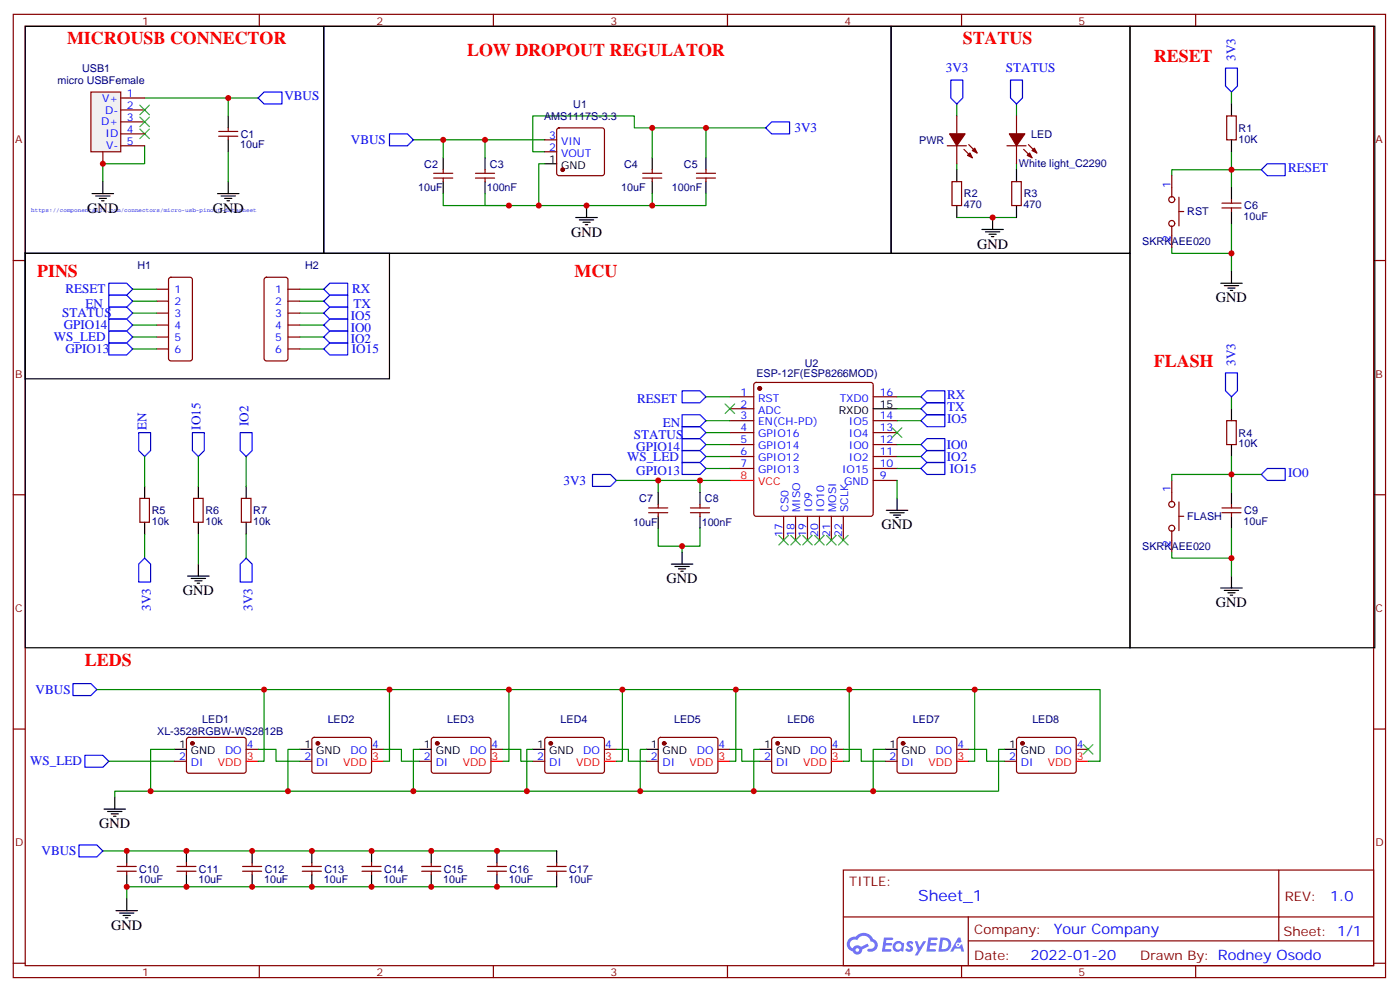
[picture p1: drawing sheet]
<svg xmlns="http://www.w3.org/2000/svg" width="414mm" height="293mm" viewBox="0 0 414 293" stroke-linecap="round" stroke-linejoin="round" font-family="sans-serif">
<g fill="none" stroke="#870000" stroke-width=".35">
<path d="M3.9 4.2h405.4v284.4h-405.4zM7.4 7.8h398.3v277.2h-398.3zM76.6 4.2v3.6M145.7 4.2v3.6M214.9 4.2v3.6M284 4.2v3.6M353.2 4.2v3.6M3.9 76.9h3.5M405.7 76.9h3.6M3.9 146h3.5M405.7 146h3.6M3.9 215.2h3.5"/>
<path d="M405.7 215.2h3.6M249.1 256.8h156.6v28.2h-156.6zM377.7 256.8v20.9M249.1 270.7h156.5M286 277.7h119.6M286 270.7v14.1M3.9 284.3h3.5M76.6 285v3.6M145.7 285v3.6M214.9 285v3.6M284 285v3.6M353.2 285v3.6"/>
<path d="M405.7 284.3h3.6"/>
</g>
<g fill="#5487ff">
<path d="M268.1 278a1.22 1.22 0 0 1 1.7 .3l-.4 .5a.47 .47 0 0 0-.3-.4 .47 .47 0 0 0-.5 .2l.1 .3a1.14 1.14 0 0 1 .8 1.7 1.14 1.14 0 0 1-1.9 0l-.2-.2 .5-.5 .7 .4a.29 .29 0 0 0 .3-.3 .29 .29 0 0 0-.2-.3 1.04 1.04 0 0 1-.6-1.7z"/>
<path d="M261.1 276.8h2.3l.4 .1-.2 .5-1.8 .1-.1 .9h1.5l.3 .3-.4 .4h-1.5l-.2 1.1h1.7l.2 .3-.2 .4h-2.6z"/>
<path d="M274.2 276.8h2.4l.3 .1-.1 .5-1.8 .1-.2 .9h1.6l.3 .3-.4 .4h-1.6l-.1 1.1h1.7l.2 .3-.2 .4h-2.7z"/>
<path d="M283 276.8h.7l.3 1.2-.6 .3a.69 .69 0 0 0-1 .3 .69 .69 0 0 0 .4 1 .69 .69 0 0 0 .9-.7l.5-.2 .6 2.2h-.8l-.3-.9h-1.7l-.5 .9h-.8z"/>
<path d="M270.2 277.8h.8l.6 1.9 1.1-1.9h.9l-2.6 4.2h-.8l.9-1.5z"/>
<path d="M277.8 276.8l-.6 4.1h1.3a2.11 2.11 0 0 0 2.5-2.1 2.11 2.11 0 0 0-2.5-2zM278.5 277.5a1.39 1.39 0 0 1 1.7 1.4 1.39 1.39 0 0 1-1.8 1.3h-.3z"/>
<path d="M264.1 278.4a1.54 1.54 0 0 0-.1 2.1 1.54 1.54 0 0 0 2.1 .2l.7 .2 .3-2.3-.2-.2-.4-.1a1.49 1.49 0 0 0-2.4 .1zM264.3 279.4a.95 .95 0 0 1 1.9 0 .95 .95 0 0 1-1.9 0z"/>
<path d="M250.8 277.1a2.18 2.18 0 0 0 1.1 3.7 1.44 1.44 0 0 0 1.6 1 1.44 1.44 0 0 0 1.2-1.5l2-1-.5-.8-1.9 1a1.47 1.47 0 0 0-2.4 .5 1.39 1.39 0 0 1-.7-2 1.39 1.39 0 0 1 2-.5 2.12 2.12 0 0 1 2.2-1.3 2.12 2.12 0 0 1 1.9 1.7 1.14 1.14 0 0 1 1 1.4 1.14 1.14 0 0 1-1.6 .8 .43 .43 0 0 0-.5 .3 .43 .43 0 0 0 .4 .5 1.98 1.98 0 0 0 2.5-1.2 1.98 1.98 0 0 0-1.2-2.5 3.1 3.1 0 0 0-5.3-.7l-.9 .1zM252.7 280.4a.55 .55 0 0 1 1.1 0 .55 .55 0 0 1-1.1 0z"/>
<circle cx="283" cy="278.9" r=".26"/>
</g>
<path d="M42.7 28.9h33.5M42.7 43v5.3h-12.3v5.3" fill="none" stroke="#008700" stroke-width=".35"/>
<path d="M41.3 38.1l2.8 2.8M44.1 38.1l-2.8 2.8" fill="none" stroke="#3c3" stroke-width=".35"/>
<path d="M26.8 27.2h8.9v17.6h-8.9z" fill="#f0f0f0" stroke="#870000" stroke-width=".35"/>
<g fill="none" stroke="#870000" stroke-width=".35">
<path d="M35.7 28.9h7M35.7 32.5h7M35.7 36h7M35.7 39.5h7M64.6 38.8h5.6M67.4 37.7v1.1M164.7 38l.4-.3h12.7l.5 .3 .2 .5v12.7l-.2 .5-.5 .2h-12.7l-.5-.3-.2-.4v-12.7zM282.6 34.2v5.3M300.2 34.2v5.3M362.3 34.2h2.9v7.1h-2.9zM30.4 44.8v3.5M35.7 43h7"/>
<path d="M64.6 40.2h5.6M67.4 40.2v1.1M128.1 52.6h5.6M128.1 51.2h5.6M130.9 50.1v1.1M130.9 52.6v1M140.4 52.6h5.7M140.4 51.2h5.7M143.3 50.1v1.1M143.3 52.6v1M160.9 41.3h3.5M160.9 44.8h3.5"/>
<path d="M189.8 52.6h5.7M189.8 51.2h5.7M192.7 50.1v1.1M192.7 52.6v1M205.7 52.6h5.6M205.7 51.2h5.6M208.5 50.1v1.1M208.5 52.6v1M279.8 43h5.6M281.2 53.6h2.8v7.1h-2.8zM282.6 43v5.3M284.7 44.1l2.5 2.5"/>
<path d="M286.1 42.7l2.5 2.5M297.4 43h5.7M298.8 53.6h2.9v7.1h-2.9zM300.2 43v5.3M302.4 44.1l2.4 2.5M303.8 42.7l2.4 2.5M346.1 51.9v6.3M348.2 58.2v8.5M360.9 60h5.7M363.7 58.9v1.1M346.1 66.7v6.3M348.2 62.4h1.4"/>
<path d="M360.9 61.4h5.7M363.7 61.4v1M46.2 85.4h3.6M46.2 88.9h3.6M46.2 92.4h3.6M46.2 96h3.6M46.2 99.5h3.6M50 82.1l.5-.3h5.6l.7 .5v23.5l-.4 .7h-5.9l-.7-.4v-23.5zM78.2 82.1l.5-.3h5.6l.7 .5 .1 23.5-.5 .7h-5.9l-.6-.4-.1-23.5zM85.1 85.4h3.5M85.1 88.9h3.5M85.1 92.4h3.5"/>
<path d="M85.1 96h3.5M85.1 99.5h3.5M46.2 103h3.6M85.1 103h3.5M215.6 117.1h7M222.9 113.1l.4-.2h33.9l.5 .2 .2 .5v38.1l-.2 .5-.5 .2h-33.9l-.5-.2-.2-.5v-38.1zM257.9 117.1h7.1M215.6 120.7h7M215.6 124.2h7M215.6 127.7h7M215.6 131.2h7M215.6 134.8h7"/>
<path d="M215.6 138.3h7M257.9 124.2h7.1M257.9 127.7h7.1M257.9 131.2h7.1M257.9 134.8h7.1M257.9 138.3h7.1M362.3 124.2h2.9v7h-2.9zM41.3 147.1h2.8v7.1h-2.8zM57.2 147.1h2.8v7.1h-2.8zM71.3 147.1h2.8v7.1h-2.8zM191.6 151.3h5.6M191.6 149.9h5.6"/>
<path d="M194.4 148.9v1M194.4 151.3v1.1M203.9 151.3h5.7M203.9 149.9h5.7M206.8 148.9v1M206.8 151.3v1.1M231.5 152.4v7.1M235 152.4v7.1M238.5 152.4v7.1M242 152.4v7.1M245.6 152.4v7.1M249.1 152.4v7.1"/>
<path d="M257.9 141.8h7.1M346.1 141.8v6.4M346.1 156.6v6.4M348.2 148.2v8.4M348.2 152.4h1.4M360.9 151.3h5.7M360.9 149.9h5.7M363.7 148.9v1M363.7 151.3v1.1M55.3 217.9l.5-.2h16.5l.4 .7-.1 9.4-.6 .4h-16.5l-.4-.7v-9.1zM92.3 217.9l.5-.2h16.5l.4 .7v9.4l-.7 .4h-16.5l-.4-.7v-9.1zM127.6 217.9l.5-.2h16.5l.4 .7v9.4l-.7 .4h-16.5l-.4-.7v-9.1z"/>
<path d="M161.1 217.9l.5-.2h16.5l.4 .7v9.4l-.7 .4h-16.5l-.4-.7v-9.1zM194.7 217.9l.4-.2h16.5l.5 .7-.1 9.4-.7 .4h-16.5l-.4-.7v-9.1zM228.2 217.9l.4-.2h16.5l.5 .7-.1 9.4-.6 .4h-16.5l-.5-.7v-9.1zM265.2 217.9l.5-.2h16.5l.4 .7-.1 9.4-.6 .4h-16.5l-.4-.7v-9.1zM300.5 217.9l.5-.2h16.5l.4 .7-.1 9.4-.6 .4h-16.5l-.5-.7v-9.1zM51.5 224.7h3.6M72.7 221.2h3.5M88.6 224.7h3.5M109.7 221.2h3.6M123.9 224.7h3.5M145 221.2h3.6M157.4 224.7h3.5"/>
<path d="M178.5 221.2h3.6M190.9 224.7h3.5M212.1 221.2h3.5M224.4 224.7h3.5M245.6 221.2h3.5M261.4 224.7h3.6M282.6 221.2h3.5M296.7 224.7h3.5M317.9 221.2h3.5M34.6 257.2h5.7M34.6 255.8h5.7M37.4 254.7v1.1"/>
<path d="M37.4 257.2v1M52.2 257.2h5.7M52.2 255.8h5.7M55.1 254.7v1.1M55.1 257.2v1M71.6 257.2h5.7M71.6 255.8h5.7M74.5 254.7v1.1M74.5 257.2v1M89.3 257.2h5.6M89.3 255.8h5.6M92.1 254.7v1.1"/>
<path d="M92.1 257.2v1M106.9 257.2h5.7M106.9 255.8h5.7M109.7 254.7v1.1M109.7 257.2v1M124.6 257.2h5.6M124.6 255.8h5.6M127.4 254.7v1.1M127.4 257.2v1M144 257.2h5.6M144 255.8h5.6M146.8 254.7v1.1"/>
<path d="M146.8 257.2v1M161.6 257.2h5.7M161.6 255.8h5.7M164.4 254.7v1.1M164.4 257.2v1"/>
<circle cx="346.1" cy="58.9" r=".88"/>
<circle cx="346.1" cy="66" r=".88"/>
<circle cx="346.1" cy="148.9" r=".88"/>
<circle cx="346.1" cy="155.9" r=".88"/>
</g>
<g fill="none" stroke="#000" stroke-width=".35">
<path d="M7.4 7.8h88.2v67h-88.2zM95.6 7.8h167.6v67h-167.6zM263.2 7.8h70.6v67h-70.6zM333.8 7.8h72.3v183.4h-72.3zM67.4 34.2v3.5M363.7 30.7v3.5M27.2 57.2h6.3M28.3 57.9h4.2M29.3 58.6h2.1M30 59.3h.7M30.4 53.6v3.6M64.2 57.2h6.4"/>
<path d="M65.3 57.9h4.2M66.4 58.6h2.1M67.1 59.3h.7M67.4 41.3v3.5M67.4 53.6v3.6M130.9 46.6v3.5M130.9 53.6v3.6M143.3 46.6v3.5M143.3 53.6v3.6M160.9 48.3h3.5M192.7 46.6v3.5M192.7 53.6v3.6"/>
<path d="M208.5 46.6v3.5M208.5 53.6v3.6M282.6 50.1v3.5M300.2 50.1v3.5M363.7 41.3v3.5M363.7 55.4v3.5M7.4 74.8h107.6v37h-107.6zM7.4 74.8h326.4v116.4h-326.4zM170.1 64.2h6.3M171.1 64.9h4.3M172.2 65.6h2.1M172.9 66.3h.7"/>
<path d="M173.2 60.7v3.5M282.6 60.7v3.5M290 67.7h6.4M291.1 68.4h4.2M292.1 69.1h2.2M292.8 69.8h.7M293.2 64.2v3.5M300.2 60.7v3.5M363.7 62.4v3.6M360.6 83.6h6.3M361.6 84.3h4.3M362.7 85h2.1"/>
<path d="M363.4 85.7h.7M363.7 80.1v3.5M257.9 120.7h7.1M363.7 120.7v3.5M363.7 131.2v3.6M42.7 143.6v3.5M42.7 154.2v3.5M58.6 143.6v3.5M58.6 154.2v3.5M72.7 143.6v3.5M72.7 154.2v3.5M194.4 145.3v3.6"/>
<path d="M194.4 152.4v3.5M206.8 145.3v3.6M206.8 152.4v3.5M261.8 150.6h6.3M262.9 151.3h4.2M263.9 152h2.1M264.6 152.8h.7M265 147.1v3.5M363.7 145.3v3.6M363.7 152.4v3.5M55.4 170h6.4M56.5 170.7h4.2"/>
<path d="M57.5 171.4h2.2M58.2 172.2h.7M58.6 166.5v3.5M198.3 166.5h6.3M199.4 167.2h4.2M200.4 167.9h2.1M201.1 168.6h.7M201.5 163v3.5M360.6 173.6h6.3M361.6 174.3h4.3M362.7 175h2.1M363.4 175.7h.7"/>
<path d="M363.7 170v3.6M30.7 238.8h6.4M31.8 239.5h4.2M33.9 235.3v3.5M51.5 221.2h3.6M88.6 221.2h3.5M123.9 221.2h3.5M157.4 221.2h3.5M190.9 221.2h3.5M224.4 221.2h3.5M261.4 221.2h3.6M296.7 221.2h3.5"/>
<path d="M32.8 240.2h2.2M33.5 240.9h.8M37.4 251.2v3.5M37.4 258.2v3.6M55.1 251.2v3.5M55.1 258.2v3.6M74.5 251.2v3.5M74.5 258.2v3.6M92.1 251.2v3.5M92.1 258.2v3.6M109.7 251.2v3.5M109.7 258.2v3.6"/>
<path d="M127.4 251.2v3.5M127.4 258.2v3.6M146.8 251.2v3.5M146.8 258.2v3.6M164.4 251.2v3.5M164.4 258.2v3.6M34.3 268.8h6.3M35.3 269.5h4.2M36.4 270.2h2.1M37.1 270.9h.7M37.4 265.3v3.5"/>
</g>
<g fill="none" stroke="#00f" stroke-width=".35">
<path d="M78 27.2h5.3v3.5h-5.3l-1.8-1.8zM115 39.5h5.3l1.8 1.8-1.8 1.7h-5.3zM226.2 37.7l1.7-1.7h5.3v3.5h-5.3zM280.8 23.6h3.6v5.3l-1.8 1.8-1.8-1.8zM298.5 23.6h3.5v5.3l-1.8 1.8-1.7-1.8zM362 20.1h3.5v5.3l-1.8 1.8-1.7-1.8zM372.6 50.1l1.7-1.8h5.3v3.6h-5.3zM32.1 83.6h5.3l1.8 1.8-1.8 1.7h-5.3zM32.1 87.1h5.3l1.8 1.8-1.8 1.8h-5.3zM32.1 90.7h5.3l1.8 1.7-1.8 1.8h-5.3zM32.1 94.2h5.3l1.8 1.8-1.8 1.7h-5.3zM32.1 97.7h5.3l1.8 1.8-1.8 1.7h-5.3z"/>
<path d="M95.6 96l1.8-1.8h5.3v3.5h-5.3zM95.6 92.4l1.8-1.7h5.3v3.5h-5.3zM95.6 88.9l1.8-1.8h5.3v3.6h-5.3zM95.6 85.4l1.8-1.8h5.3v3.5h-5.3zM97.4 97.7h5.3v3.5h-5.3l-1.8-1.7zM32.1 101.2h5.3l1.8 1.8-1.8 1.8h-5.3zM97.4 101.2h5.3v3.6h-5.3l-1.8-1.8zM201.5 115.4h5.3l1.7 1.7-1.7 1.8h-5.3zM273.8 115.4h5.3v3.5h-5.3l-1.8-1.8zM362 110.1h3.5v5.3l-1.8 1.7-1.7-1.7zM41 127.7h3.5v5.3l-1.8 1.8-1.7-1.8zM56.8 127.7h3.6v5.3l-1.8 1.8-1.8-1.8z"/>
<path d="M70.9 127.7h3.6v5.3l-1.8 1.8-1.8-1.8zM201.5 122.4h5.3l1.7 1.8-1.7 1.7h-5.3zM201.5 133h5.3l1.7 1.8-1.7 1.7h-5.3zM201.5 125.9h5.3l1.7 1.8-1.7 1.8h-5.3zM201.5 129.5h5.3l1.7 1.7-1.7 1.8h-5.3zM201.5 136.5h5.3l1.7 1.8-1.7 1.8h-5.3zM272 120.7l1.8-1.8h5.3v3.5h-5.3zM272 138.3l1.8-1.8h5.3v3.6h-5.3zM273.8 129.5h5.3v3.5h-5.3l-1.8-1.8zM273.8 133h5.3v3.5h-5.3l-1.8-1.7zM273.8 122.4h5.3v3.5h-5.3l-1.8-1.7zM175 140.1h5.3l1.8 1.7-1.8 1.8h-5.3z"/>
<path d="M372.6 140.1l1.7-1.8h5.3v3.5h-5.3zM42.7 164.7l1.8 1.8v5.3h-3.5v-5.3zM72.7 164.7l1.8 1.8v5.3h-3.6v-5.3zM21.6 201.8h5.2l1.8 1.8-1.8 1.7h-5.2zM25.1 223h5.3l1.7 1.7-1.7 1.8h-5.3zM23.3 249.4h5.3l1.8 1.8-1.8 1.7h-5.3z"/>
</g>
<g fill="none" stroke="#008700" stroke-width=".35">
<path d="M67.4 28.9v5.3M192.7 37.7v8.9M208.5 37.7v8.9M226.2 37.7h-38.8v-3.5h-30v10.6h3.5M282.6 30.7v3.5M300.2 30.7v3.5M363.7 27.2v3.5M67.4 44.8v8.8M122.1 41.3h38.8M130.9 57.2v3.5h19.4M130.9 41.3v5.3M143.3 57.2v3.5h15.8"/>
<path d="M143.3 41.3v5.3M160.9 48.3h-1.8v12.4h49.4v-3.5M192.7 57.2v3.5M282.6 48.3v1.8M300.2 48.3v1.8M363.7 44.8v10.6M372.6 50.1h-26.5v1.8M282.6 64.2h17.6M346.1 73v1.8h17.6M363.7 66v14.1M39.2 85.4h7M39.2 88.9h7"/>
<path d="M39.2 92.4h7M39.2 96h7M39.2 99.5h7M88.6 85.4h7M88.6 88.9h7M88.6 92.4h7M88.6 96h7M88.6 99.5h7M39.2 103h7M88.6 103h7M208.5 117.1h7.1M265 117.1h7"/>
<path d="M363.7 117.1v3.6M42.7 134.8v8.8M58.6 134.8v8.8M72.7 134.8v8.8M208.5 138.3h7.1M208.5 131.2h7.1M208.5 124.2h7.1M208.5 134.8h7.1M208.5 127.7h7.1M265 138.3h7M265 131.2h7M265 120.7h7"/>
<path d="M265 124.2h7M265 134.8h7M363.7 134.8v10.5M42.7 157.7v7M58.6 157.7v8.8M72.7 157.7v7M182.1 141.8h33.5M194.4 155.9v5.3h12.4v-5.3M194.4 141.8v3.5M206.8 141.8v3.5M265 141.8v5.3M363.7 155.9v14.1"/>
<path d="M372.6 140.1h-26.5v1.7M201.5 161.2v1.8M346.1 163v1.7h17.6M28.6 203.6h49.4M115 203.6v21.1h-1.7M150.3 203.6v21.1h-1.7M183.8 203.6v21.1h-1.7M217.3 203.6v21.1h-1.7M250.9 203.6v21.1h-1.8M287.9 203.6v21.1h-1.8M32.1 224.7h19.4M51.5 221.2h-7v12.3h-10.6v1.8"/>
<path d="M76.2 221.2h5.3v3.5h7.1M76.2 224.7h1.8v-21.1h246.9v21.1h-3.5M88.6 221.2h-3.5v12.3M113.3 221.2h5.3v3.5h5.3M123.9 221.2h-1.8v12.3M148.6 221.2h5.2v3.5h3.6M157.4 221.2h-1.8v12.3M182.1 221.2h3.5v3.5h5.3M190.9 221.2h-1.8v12.3M215.6 221.2h3.5v3.5h5.3M224.4 221.2h-1.8v12.3M249.1 221.2h5.3v3.5h7"/>
<path d="M261.4 221.2h-3.5v12.3M286.1 221.2h5.3v3.5h5.3M296.7 221.2h-1.7v12.3h-250.5M30.4 251.2h134M164.4 261.8h-127v3.5"/>
</g>
<g fill="#870000" stroke="#870000" stroke-width=".35">
<path d="M303.4 45.9l.7-.7 .7 1.4z"/>
<path d="M304.8 44.5l.7-.8 .7 1.5z"/>
<path d="M298.1 39.5h4.6l-2.5 3.5z"/>
<path d="M285.8 45.9l.7-.7 .7 1.4z"/>
<path d="M287.2 44.5l.7-.8 .7 1.5z"/>
<path d="M280.5 39.5h4.6l-2.5 3.5z"/>
<circle cx="56.8" cy="219.4" r=".53"/>
<circle cx="93.9" cy="219.4" r=".53"/>
<circle cx="129.2" cy="219.4" r=".53"/>
<circle cx="162.7" cy="219.4" r=".53"/>
<circle cx="196.2" cy="219.4" r=".53"/>
<circle cx="229.7" cy="219.4" r=".53"/>
<circle cx="266.7" cy="219.4" r=".53"/>
<circle cx="302" cy="219.4" r=".53"/>
<circle cx="166.2" cy="50.1" r=".53"/>
<circle cx="224.4" cy="114.7" r=".53"/>
</g>
<path d="M215.6 141.8h7M72.7 224.7h3.5M109.7 224.7h3.6M145 224.7h3.6M178.5 224.7h3.6M212.1 224.7h3.5M245.6 224.7h3.5M282.6 224.7h3.5M317.9 224.7h3.5" fill="none" stroke="#f00" stroke-width=".35"/>
<g fill="none" stroke="#3c3" stroke-width=".35">
<path d="M41.3 31l2.8 2.9M41.3 34.6l2.8 2.8M44.1 31l-2.8 2.9M44.1 34.6l-2.8 2.8M214.2 119.2l2.8 2.9M217 119.2l-2.8 2.9M263.6 126.3l2.8 2.8M266.4 126.3l-2.8 2.8M230 158l2.9 2.9M232.9 158l-2.9 2.9M233.6 158l2.8 2.9M236.4 158l-2.8 2.9"/>
<path d="M237.1 158l2.8 2.9M239.9 158l-2.8 2.9M240.6 158l2.9 2.9M243.5 158l-2.9 2.9M244.2 158l2.8 2.9M247 158l-2.8 2.9M247.7 158l2.8 2.9M250.5 158l-2.8 2.9M320 219.8l2.8 2.8M322.8 219.8l-2.8 2.8"/>
</g>
<g fill="#c00">
<circle cx="30.4" cy="48.3" r=".88"/>
<circle cx="363.7" cy="74.8" r=".88"/>
<circle cx="363.7" cy="50.1" r=".88"/>
<circle cx="293.2" cy="64.2" r=".88"/>
<circle cx="55.1" cy="251.2" r=".88"/>
<circle cx="74.5" cy="251.2" r=".88"/>
<circle cx="55.1" cy="261.8" r=".88"/>
<circle cx="74.5" cy="261.8" r=".88"/>
<circle cx="92.1" cy="251.2" r=".88"/>
<circle cx="92.1" cy="261.8" r=".88"/>
<circle cx="37.4" cy="251.2" r=".88"/>
<circle cx="37.4" cy="261.8" r=".88"/>
<circle cx="67.4" cy="28.9" r=".88"/>
<circle cx="130.9" cy="41.3" r=".88"/>
<circle cx="143.3" cy="41.3" r=".88"/>
<circle cx="150.3" cy="60.7" r=".88"/>
<circle cx="208.5" cy="37.7" r=".88"/>
<circle cx="192.7" cy="37.7" r=".88"/>
<circle cx="115" cy="203.6" r=".88"/>
<circle cx="150.3" cy="203.6" r=".88"/>
<circle cx="183.8" cy="203.6" r=".88"/>
<circle cx="217.3" cy="203.6" r=".88"/>
<circle cx="250.9" cy="203.6" r=".88"/>
<circle cx="287.9" cy="203.6" r=".88"/>
<circle cx="78" cy="203.6" r=".88"/>
<circle cx="44.5" cy="233.5" r=".88"/>
<circle cx="257.9" cy="233.5" r=".88"/>
<circle cx="222.6" cy="233.5" r=".88"/>
<circle cx="189.1" cy="233.5" r=".88"/>
<circle cx="155.6" cy="233.5" r=".88"/>
<circle cx="122.1" cy="233.5" r=".88"/>
<circle cx="85.1" cy="233.5" r=".88"/>
<circle cx="146.8" cy="251.2" r=".88"/>
<circle cx="127.4" cy="251.2" r=".88"/>
<circle cx="109.7" cy="251.2" r=".88"/>
<circle cx="146.8" cy="261.8" r=".88"/>
<circle cx="127.4" cy="261.8" r=".88"/>
<circle cx="109.7" cy="261.8" r=".88"/>
<circle cx="192.7" cy="60.7" r=".88"/>
<circle cx="173.2" cy="60.7" r=".88"/>
<circle cx="159.1" cy="60.7" r=".88"/>
<circle cx="201.5" cy="161.2" r=".88"/>
<circle cx="206.8" cy="141.8" r=".88"/>
<circle cx="194.4" cy="141.8" r=".88"/>
<circle cx="363.7" cy="140.1" r=".88"/>
<circle cx="363.7" cy="164.7" r=".88"/>
</g>
<g font-size="5.3" fill="#f00">
<text x="19.8" y="13.1">MICROUSB CONNECTOR</text>
<text x="138" y="16.6">LOW DROPOUT REGULATOR</text>
<text x="284.4" y="13.1">STATUS</text>
<text x="340.8" y="18.3">RESET</text>
<text x="11" y="81.8">PINS</text>
<text x="169.7" y="81.8">MCU</text>
<text x="340.8" y="108.3">FLASH</text>
<text x="25.1" y="196.5">LEDS</text>
</g>
<text font-size="4.6" fill="#00f" x="271.2" y="265.8">Sheet_1</text>
<g font-size="4.2">
<text x="25.8" y="62.8">GND</text>
<text x="62.8" y="62.8">GND</text>
<text x="168.7" y="69.8">GND</text>
<text x="288.6" y="73.4">GND</text>
<text x="359.2" y="89.3">GND</text>
<text x="260.4" y="156.3">GND</text>
<text x="196.9" y="172.2">GND</text>
<text x="54" y="175.7">GND</text>
<text x="359.2" y="179.2">GND</text>
<text x="29.3" y="244.5">GND</text>
<text x="32.8" y="274.5">GND</text>
</g>
<g font-size="4.2" fill="#00f">
<text x="392.9" y="266.1">1.0</text>
<text x="311.3" y="275.6">Your Company</text>
<text x="304.3" y="283.4">2022-01-20</text>
</g>
<g font-size="3.9" fill="#00f">
<text x="365" y="18" transform="rotate(-90 365 18)">3V3</text>
<text x="279.4" y="21.3">3V3</text>
<text x="297.1" y="21.3">STATUS</text>
<text x="84" y="29.6">VBUS</text>
<text x="234.7" y="39">3V3</text>
<text x="103.6" y="42.6">VBUS</text>
<text x="380.5" y="50.8">RESET</text>
<text x="19.4" y="86.6">RESET</text>
<text x="104" y="86.6">RX</text>
<text x="18.3" y="93.7">STATUS</text>
<text x="25.2" y="90.8">EN</text>
<text x="103.6" y="94.3">IO5</text>
<text x="104.4" y="90.8">TX</text>
<text x="15.9" y="100.7">WS_LED</text>
<text x="18.8" y="97.2">GPIO14</text>
<text x="103.6" y="101.4">IO2</text>
<text x="103.6" y="97.9">IO0</text>
<text x="19.3" y="104.2">GPIO13</text>
<text x="104" y="104.2">IO15</text>
<text x="365" y="107.9" transform="rotate(-90 365 107.9)">3V3</text>
<text x="188.2" y="118.9">RESET</text>
<text x="279.7" y="117.8">RX</text>
<text x="73.4" y="125.8" transform="rotate(-90 73.4 125.8)">IO2</text>
<text x="195.8" y="125.9">EN</text>
<text x="279.7" y="124.9">IO5</text>
<text x="279.7" y="121.4">TX</text>
<text x="43.3" y="126.8" transform="rotate(-90 43.3 126.8)">EN</text>
<text x="59.2" y="126.8" transform="rotate(-90 59.2 126.8)">IO15</text>
<text x="187.2" y="129.5">STATUS</text>
<text x="185.2" y="136">WS_LED</text>
<text x="187.9" y="133.1">GPIO14</text>
<text x="279.7" y="132.5">IO0</text>
<text x="279.7" y="136.1">IO2</text>
<text x="166.4" y="143.1">3V3</text>
<text x="187.9" y="140.1">GPIO13</text>
<text x="280.5" y="139.6">IO15</text>
<text x="380.5" y="140.8">IO0</text>
<text x="44.6" y="180.3" transform="rotate(-90 44.6 180.3)">3V3</text>
<text x="74.6" y="180.3" transform="rotate(-90 74.6 180.3)">3V3</text>
<text x="10.5" y="204.8">VBUS</text>
<text x="8.9" y="226">WS_LED</text>
<text x="12.3" y="252.4">VBUS</text>
</g>
<g font-size="3.9" fill="#800">
<text x="250.9" y="261.4">TITLE:</text>
<text x="379.5" y="266.1">REV:</text>
<text x="287.8" y="275.6">Company:</text>
<text x="379.1" y="276.2">Sheet: 1/1</text>
<text x="287.8" y="283.3">Date:</text>
<text x="336.8" y="283.4">Drawn By: Rodney Osodo</text>
</g>
<g font-size="3.2" fill="#800">
<text x="42" y="7.2">1</text>
<text x="111.2" y="7.2">2</text>
<text x="180.3" y="7.2">3</text>
<text x="249.4" y="7.2">4</text>
<text x="318.6" y="7.2">5</text>
<text x="4.4" y="42.3">A</text>
<text x="406.3" y="42.3">A</text>
<text x="4.4" y="111.5">B</text>
<text x="406.3" y="111.5">B</text>
<text x="4.4" y="180.6">C</text>
<text x="406.3" y="180.6">C</text>
<text x="4.4" y="249.8">D</text>
<text x="406.3" y="249.8">D</text>
<text x="42" y="288">1</text>
<text x="111.2" y="288">2</text>
<text x="180.3" y="288">3</text>
<text x="249.4" y="288">4</text>
<text x="318.6" y="288">5</text>
</g>
<g font-size="3.2" fill="#000080">
<text x="24.3" y="21.3">USB1</text>
<text x="17" y="24.8">micro USBFemale</text>
<text x="160.7" y="35.4">AMS1117S-3.3</text>
<text x="169.3" y="31.8">U1</text>
<text x="71.1" y="40.7">C1</text>
<text x="304.6" y="40.7">LED</text>
<text x="365.9" y="38.9">R1</text>
<text x="70.9" y="43.8">10uF</text>
<text x="271.5" y="42.4">PWR</text>
<text x="365.9" y="42.1">10K</text>
<text x="125.3" y="49.5">C2</text>
<text x="144.7" y="49.5">C3</text>
<text x="184.4" y="49.5">C4</text>
<text x="202" y="49.5">C5</text>
<text x="300.9" y="49.4">White light_C2290</text>
<text x="123.5" y="56.5">10uF</text>
<text x="143.8" y="56.5">100nF</text>
<text x="183.5" y="56.5">10uF</text>
<text x="198.4" y="56.5">100nF</text>
<text x="284.7" y="58.3">R2</text>
<text x="302.4" y="58.3">R3</text>
<text x="284.7" y="61.5">470</text>
<text x="302.4" y="61.5">470</text>
<text x="350.7" y="63.5">RST</text>
<text x="367.3" y="65">10uF</text>
<text x="367.5" y="61.8">C6</text>
<text x="337.4" y="72.4">SKRKAEE020</text>
<text x="40.6" y="79.5">H1</text>
<text x="90.2" y="79.5">H2</text>
<text x="223.4" y="111.2">ESP-12F(ESP8266MOD)</text>
<text x="237.7" y="108.4">U2</text>
<text x="365.9" y="128.9">R4</text>
<text x="365.9" y="132">10K</text>
<text x="188.8" y="148.2">C7</text>
<text x="208.2" y="148.2">C8</text>
<text x="44.8" y="155">10k</text>
<text x="44.8" y="151.8">R5</text>
<text x="60.7" y="155">10k</text>
<text x="60.7" y="151.8">R6</text>
<text x="74.8" y="154.9">10k</text>
<text x="74.8" y="151.8">R7</text>
<text x="187" y="155.3">10uF</text>
<text x="207.3" y="155.3">100nF</text>
<text x="350.7" y="153.5">FLASH</text>
<text x="367.3" y="155">10uF</text>
<text x="367.5" y="151.8">C9</text>
<text x="337.4" y="162.4">SKRKAEE020</text>
<text x="59.7" y="213.5">LED1</text>
<text x="96.8" y="213.5">LED2</text>
<text x="132.1" y="213.5">LED3</text>
<text x="165.6" y="213.5">LED4</text>
<text x="199.1" y="213.5">LED5</text>
<text x="232.6" y="213.5">LED6</text>
<text x="269.7" y="213.5">LED7</text>
<text x="304.9" y="213.5">LED8</text>
<text x="46.4" y="217">XL-3528RGBW-WS2812B</text>
<text x="41.1" y="257.6">C10</text>
<text x="58.8" y="257.6">C11</text>
<text x="78.2" y="257.6">C12</text>
<text x="95.8" y="257.6">C13</text>
<text x="113.5" y="257.6">C14</text>
<text x="131.1" y="257.6">C15</text>
<text x="150.5" y="257.6">C16</text>
<text x="168.1" y="257.6">C17</text>
<text x="41" y="260.8">10uF</text>
<text x="58.6" y="260.8">10uF</text>
<text x="78" y="260.8">10uF</text>
<text x="95.6" y="260.8">10uF</text>
<text x="113.3" y="260.8">10uF</text>
<text x="130.9" y="260.8">10uF</text>
<text x="150.3" y="260.8">10uF</text>
<text x="168" y="260.8">10uF</text>
</g>
<g font-size="3.2" fill="#00f">
<text x="30.2" y="30">V+</text>
<text x="37.4" y="28.6">1</text>
<text x="31.1" y="33.5">D-</text>
<text x="37.4" y="32.1">2</text>
<text x="37.4" y="35.6">3</text>
<text x="29.9" y="37">D+</text>
<text x="31.2" y="40.6">ID</text>
<text x="37.4" y="39.2">4</text>
<text x="162.2" y="40.9">3</text>
<text x="31.4" y="44.1">V-</text>
<text x="37.4" y="42.7">5</text>
<text x="162.2" y="44.5">2</text>
<text x="165.7" y="42.7">VIN</text>
<text x="165.7" y="46.2">VOUT</text>
<text x="345.8" y="55.4" transform="rotate(-90 345.8 55.4)">1</text>
<text x="345.8" y="71.5" transform="rotate(-90 345.8 71.5)">2</text>
<text x="51.5" y="86.4">1</text>
<text x="51.5" y="90">2</text>
<text x="81.3" y="86.4">1</text>
<text x="81.3" y="90">2</text>
<text x="51.5" y="93.5">3</text>
<text x="81.3" y="93.5">3</text>
<text x="51.5" y="97">4</text>
<text x="51.5" y="100.5">5</text>
<text x="81.3" y="97">4</text>
<text x="81.3" y="100.5">5</text>
<text x="51.5" y="104.1">6</text>
<text x="81.3" y="104.1">6</text>
<text x="218.7" y="116.8">1</text>
<text x="223.9" y="118.5">RST</text>
<text x="248" y="118.5">TXD0</text>
<text x="259.9" y="116.8">16</text>
<text x="218.7" y="120.3">2</text>
<text x="218.7" y="123.8">3</text>
<text x="223.9" y="122.1">ADC</text>
<text x="223.9" y="125.6">EN(CH-PD)</text>
<text x="250.8" y="125.6">IO5</text>
<text x="259.9" y="123.8">14</text>
<text x="218.7" y="127.4">4</text>
<text x="218.7" y="130.9">5</text>
<text x="223.9" y="129.1">GPIO16</text>
<text x="250.8" y="129.1">IO4</text>
<text x="259.9" y="130.9">12</text>
<text x="259.9" y="127.4">13</text>
<text x="218.7" y="134.4">6</text>
<text x="218.7" y="137.9">7</text>
<text x="223.9" y="132.6">GPIO14</text>
<text x="223.9" y="136.2">GPIO12</text>
<text x="250.8" y="136.2">IO2</text>
<text x="250.8" y="132.6">IO0</text>
<text x="259.9" y="137.9">10</text>
<text x="259.9" y="134.4">11</text>
<text x="223.9" y="139.7">GPIO13</text>
<text x="248.7" y="139.7">IO15</text>
<text x="249.3" y="143.2">GND</text>
<text x="259.9" y="141.5">9</text>
<text x="345.8" y="145.3" transform="rotate(-90 345.8 145.3)">1</text>
<text x="232.9" y="151.1" transform="rotate(-90 232.9 151.1)">CS0</text>
<text x="236.4" y="151.1" transform="rotate(-90 236.4 151.1)">MISO</text>
<text x="239.9" y="151.1" transform="rotate(-90 239.9 151.1)">IO9</text>
<text x="243.5" y="151.1" transform="rotate(-90 243.5 151.1)">IO10</text>
<text x="247" y="151.1" transform="rotate(-90 247 151.1)">MOSI</text>
<text x="250.5" y="151.1" transform="rotate(-90 250.5 151.1)">SCLK</text>
<text x="231.1" y="158.4" transform="rotate(-90 231.1 158.4)">17</text>
<text x="234.6" y="158.4" transform="rotate(-90 234.6 158.4)">18</text>
<text x="238.2" y="158.4" transform="rotate(-90 238.2 158.4)">19</text>
<text x="241.7" y="158.4" transform="rotate(-90 241.7 158.4)">20</text>
<text x="245.2" y="158.4" transform="rotate(-90 245.2 158.4)">21</text>
<text x="248.7" y="158.4" transform="rotate(-90 248.7 158.4)">22</text>
<text x="345.8" y="161.5" transform="rotate(-90 345.8 161.5)">2</text>
<text x="72.9" y="220.8">4</text>
<text x="109.9" y="220.8">4</text>
<text x="145.2" y="220.8">4</text>
<text x="178.7" y="220.8">4</text>
<text x="212.2" y="220.8">4</text>
<text x="245.7" y="220.8">4</text>
<text x="282.8" y="220.8">4</text>
<text x="318.1" y="220.8">4</text>
<text x="52.9" y="224.4">2</text>
<text x="56.4" y="226.1">DI</text>
<text x="66.5" y="222.6">DO</text>
<text x="89.9" y="224.4">2</text>
<text x="93.4" y="226.1">DI</text>
<text x="103.5" y="222.6">DO</text>
<text x="125.2" y="224.4">2</text>
<text x="128.7" y="226.1">DI</text>
<text x="138.8" y="222.6">DO</text>
<text x="158.7" y="224.4">2</text>
<text x="162.2" y="226.1">DI</text>
<text x="172.3" y="222.6">DO</text>
<text x="192.2" y="224.4">2</text>
<text x="195.7" y="226.1">DI</text>
<text x="205.8" y="222.6">DO</text>
<text x="225.7" y="224.4">2</text>
<text x="229.2" y="226.1">DI</text>
<text x="239.3" y="222.6">DO</text>
<text x="262.8" y="224.4">2</text>
<text x="266.3" y="226.1">DI</text>
<text x="276.4" y="222.6">DO</text>
<text x="298.1" y="224.4">2</text>
<text x="301.6" y="226.1">DI</text>
<text x="311.6" y="222.6">DO</text>
</g>
<g font-size="3.2">
<text x="162.2" y="48">1</text>
<text x="165.7" y="49.7">GND</text>
<text x="247.8" y="122.1">RXD0</text>
<text x="259.9" y="120.3">15</text>
<text x="52.9" y="220.8">1</text>
<text x="89.9" y="220.8">1</text>
<text x="125.2" y="220.8">1</text>
<text x="158.7" y="220.8">1</text>
<text x="192.2" y="220.8">1</text>
<text x="225.7" y="220.8">1</text>
<text x="262.8" y="220.8">1</text>
<text x="298.1" y="220.8">1</text>
<text x="56.4" y="222.6">GND</text>
<text x="93.4" y="222.6">GND</text>
<text x="128.7" y="222.6">GND</text>
<text x="162.2" y="222.6">GND</text>
<text x="195.7" y="222.6">GND</text>
<text x="229.2" y="222.6">GND</text>
<text x="266.3" y="222.6">GND</text>
<text x="301.6" y="222.6">GND</text>
</g>
<g font-size="3.2" fill="#f00">
<text x="218.7" y="141.5">8</text>
<text x="223.9" y="143.2">VCC</text>
<text x="64.3" y="226.1">VDD</text>
<text x="72.9" y="224.4">3</text>
<text x="101.4" y="226.1">VDD</text>
<text x="109.9" y="224.4">3</text>
<text x="136.7" y="226.1">VDD</text>
<text x="145.2" y="224.4">3</text>
<text x="170.2" y="226.1">VDD</text>
<text x="178.7" y="224.4">3</text>
<text x="203.7" y="226.1">VDD</text>
<text x="212.2" y="224.4">3</text>
<text x="237.2" y="226.1">VDD</text>
<text x="245.7" y="224.4">3</text>
<text x="274.2" y="226.1">VDD</text>
<text x="282.8" y="224.4">3</text>
<text x="309.5" y="226.1">VDD</text>
<text x="318.1" y="224.4">3</text>
</g>
<text font-size="1.8" fill="#00f" x="9.2" y="62.4">https://components101.com/connectors/micro-usb-pinout-datasheet</text>
</svg>
